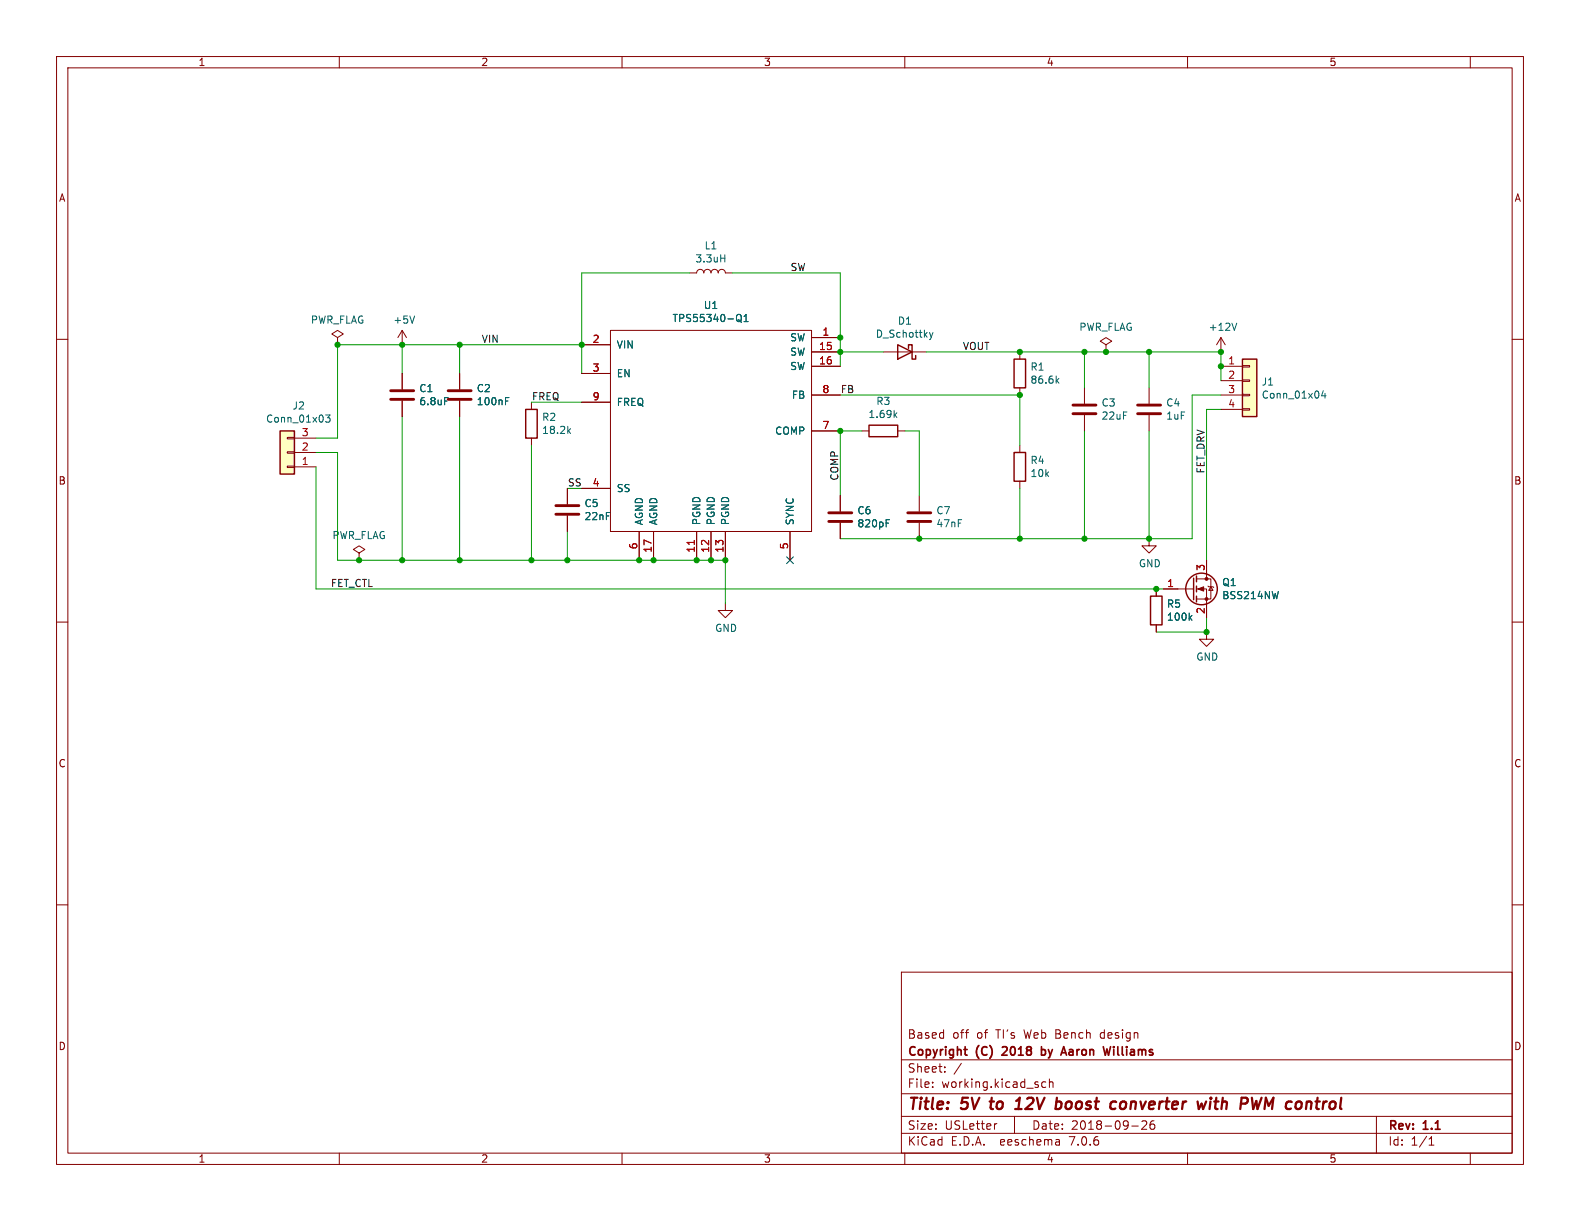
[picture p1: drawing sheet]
<svg xmlns="http://www.w3.org/2000/svg" width="279mm" height="216mm" viewBox="0 0 279 216" stroke-linecap="round" stroke-linejoin="round" font-family="sans-serif">
<g fill="none" stroke="#840000" stroke-width=".18">
<path d="M10 10h259.4v195.9h-259.4zM12 12h255.4v191.9h-255.4zM60 10v2M110 10v2M160 10v2M210 10v2M260 10v2M10 60h2M59.7 59.7l1-.6-1-.7-1 .7 1 .6v1.3M71.1 58.4v2.6M71.1 58.4l-.7 1.3M71.1 58.4l.8 1.3"/>
<path d="M107.9 58.4h35.6v35.6h-35.6zM121.9 48.3h1.3a.64 .64 0 0 1 .6-.7 .64 .64 0 0 1 .7 .7 .64 .64 0 0 1 .6-.7 .64 .64 0 0 1 .6 .7 .64 .64 0 0 1 .7-.7 .64 .64 0 0 1 .6 .7 .64 .64 0 0 1 .6-.7 .64 .64 0 0 1 .7 .7h1.2M143.5 59.7h5.1M215.9 59.7l-.8 1.3M215.9 59.7v2.5M215.9 59.7l.8 1.3M267.4 60h2M50.8 77.3h1.3v.3h-1.3zM50.8 79.9h1.3v.2h-1.3zM52.1 77.5h3.8M59.7 61h.1M71.1 66v2.8"/>
<path d="M71.1 70.9v2.8M81.3 66v2.8M81.3 70.9v2.8M94 71.1v1.3M94 77.5v1.2M102.9 61h5M102.9 66h5M102.9 71.1h5M143.5 62.2h5.1M143.5 64.8h5.1M143.5 76.2h5.1M143.5 69.9h5.1"/>
<path d="M152.4 76.2h1.3M156.2 62.2h7.6M158.7 76.2h1.3M180.3 62.2v1.3M180.3 68.6v1.3M180.3 78.7v1.3M191.8 68.6v2.8M191.8 73.4v2.8M195.6 61l1-.7-1-.6-1 .6 1 .7v1.2M195.6 62.2h.1M203.2 68.6v2.8M203.2 73.4v2.8"/>
<path d="M215.9 64.8h3.8M215.9 69.9h3.8M215.9 67.3h3.8M215.9 72.4h3.8M219.7 72.3h1.3v.2h-1.3zM219.7 69.7h1.3v.3h-1.3zM219.7 67.2h1.3v.2h-1.3zM219.7 64.6h1.3v.3h-1.3zM50.8 82.4h1.3v.3h-1.3zM52.1 82.6h3.8M52.1 80h3.8M63.5 97.8l1-.6-1-.7-1 .7 1 .6v1.3"/>
<path d="M63.5 99.1h.1M100.3 86.4v2.8M100.3 91.2v2.8M102.9 86.4h5M113 94v5.1M115.6 94v5.1M123.2 94v5.1M125.7 94v5.1M128.3 94v5.1M139.7 94v5.1M148.6 87.6v2.8M148.6 92.5v2.8"/>
<path d="M162.6 87.6v2.8M162.6 92.5v2.8M180.3 85.1v1.3M203.2 95.3v1.2h1.3l-1.3 1.3-1.3-1.3h1.3M213.4 99.1v3.3M10 110h2M128.3 106.7v1.3h1.2l-1.2 1.2-1.3-1.2h1.3M204.5 104.1v1.3M204.5 110.5v1.3M205.7 104.1h5.4M211.6 104.1h1.8v5.1M211.6 102.4h2.5v3.5h-2.5"/>
<path d="M213.4 111.8v1.2h1.2l-1.2 1.3-1.3-1.3h1.3M213.6 103.6l.1 .2h.8l.1 .1M214.1 103.8l.4 .6h-.8zM267.4 110h2M10 160h2M267.4 160h2M159.4 171.9h108v32h-108zM159.4 197.4h108M159.4 193.4h108M159.4 187.4h108M164.9 192.1v.2M164.9 191.4v.1"/>
<path d="M167.1 189.4v.2M167.1 188.7v.1M170 188l-1.3 1.9M176.3 198.7l-.3 .1M179.4 197.4v3M184.9 191.4l-.4-.1-.3 .3v.4l.2 .2h.5M185.6 191.4l.2-.1 .3 .1 .1 .9M185.6 190.8v1.5M200.1 199.1h1.2M201.9 198.3l.6-.1 .2 .1 .1 .3-.9 1.1h.9M204.1 198.2a.59 .59 0 0 0-.7 .6v.6l.1 .2 .4 .1 .2-.2 .1-.5-.1-.2h-.5l-.2 .2M243.4 197.4v6.5"/>
<path d="M60 203.9v2M110 203.9v2M159.4 200.4h108M160 203.9v2M187.3 201.6l.1 .9M187.4 202.4l-.2 .1M187.4 201.8l-.2 .1M210 203.9v2M252.7 202.5h.9M252.7 201.4l.4-.4v1.5M260 203.9v2"/>
</g>
<g fill="none" stroke="#840000" stroke-width=".4">
<path d="M175 194.8h.8M175.4 194.1l-.2 1.7 .2 .3M179.5 196.1h1.2M179.7 194.7l.6-.6-.2 2M187.6 194.9l.1 .3-.2 .7M199 194.9a.59 .59 0 0 0-.9 .3v.7a.53 .53 0 0 0 .9 0M214.1 194.8l-.2 1.3M214.1 194.1v.2M214.1 194.1l-.1 .1 .1 .1M214.1 194.1l.1 .1-.1 .1M214.7 194.8h.8M215.1 194.1l-.2 1.7v.2l.4 .1"/>
<path d="M223.1 194.1l-.7 2"/>
</g>
<path d="M170.5 185.6h.5M170.9 186.6h.1M177.3 185.1l-.1 .1M178 185.7l-.8 .9h.9M184.2 185.6h.4l.2 .1M184.2 185.1v1.5M184.8 186.4l-.2 .2-.4-.1M188.1 185.1l.5 1.5M196.4 185.1l-.4 1.5M197 185.1v.1M197 185.6v1" fill="none" stroke="#840000" stroke-width=".3"/>
<g fill="none" stroke="#840000" stroke-width=".25">
<path d="M49.5 76.2h2.6v7.6h-2.6zM93 72.4h2v5.1h-2zM153.7 75.2h5v2h-5zM158.7 61l2.6 1.2-2.6 1.3zM160.7 61.6v-.6h.6v2.5h.6v-.6M179.3 63.5h2.1v5.1h-2.1zM219.7 63.5h2.5v10.2h-2.5zM179.3 80h2.1v5.1h-2.1zM203.5 105.4h2v5.1h-2zM211.1 102.2v3.8M211.6 101.9v1M211.6 103.6v1"/>
<path d="M211.6 105.4v1"/>
<circle cx="212.5" cy="104.1" r="2.79"/>
</g>
<g fill="none" stroke="#840000" stroke-width=".51">
<path d="M69.1 70.6h4.1M69.1 69.1h4.1M79.2 70.6h4.1M79.2 69.1h4.1M189.7 73.2h4.1M189.7 71.6h4.1M201.2 73.2h4M201.2 71.6h4M98.3 90.9h4.1M98.3 89.4h4.1M146.6 92.2h4M146.6 90.7h4"/>
<path d="M160.5 92.2h4.1M160.5 90.7h4.1"/>
</g>
<path d="M122.8 95.6v.7" fill="none" stroke="#a90000" stroke-width=".18"/>
<g fill="none" stroke="#006464" stroke-width=".18">
<path d="M73.3 55.9l-.4 1.2M127.5 45.7h.7M128.2 45.1v1.2M130.3 56.7l.2 .2 .4-.1M130.3 55.8l.2-.2a.43 .43 0 0 1 .6 .4v.4l-.2 .4M130.5 56.6l.4 .2M130.9 56.8l.2 .2M131.6 56.9h.7M131.6 56l.3-.4v1.3M164.4 58.8l.3 .8M164.7 59.6l-.3 .5M165 58.8l-.3 .8"/>
<path d="M218.7 57.1l-.4 1.3M57.6 73.4h.8l-.5 .5 .4 .1v.5l-.2 .1-.5-.1M78.6 70.3h.6M89.4 70.9h.4M89.4 70.3h.6M100.5 76.2l.4 .5M100.9 75.8l-.5 .5M158.2 73.3l.4 .5M158.6 73l-.5 .5M186.9 67.3l.3 .5M187.2 66.9l-.4 .5M234 69.1l-.3 .9h.8"/>
<path d="M234.3 69.6v.8M156.7 92.5h.4M156.7 91.9h.6M210.4 109.2l.4 .5M210.8 108.8l-.5 .5"/>
</g>
<g fill="#840000" stroke="#840000" stroke-width=".18">
<path d="M211.8 104.1l1.1-.3v.7z"/>
<circle cx="213.4" cy="105.9" r=".25"/>
<circle cx="213.4" cy="102.4" r=".25"/>
</g>
<g fill="#ffffc2" stroke="#ffffc2" stroke-width=".18">
<path d="M219.7 63.5h2.5v10.2h-2.5z"/>
<path d="M49.5 76.2h2.6v7.6h-2.6z"/>
</g>
<g fill="none" stroke="#009600" stroke-width=".18">
<path d="M121.9 48.3h-19v17.7M129.5 48.3h19.1v16.5M71.1 61v5M71.1 73.7v25.4M81.3 61v5M81.3 73.7v25.4M94 71.1h8.9M94 78.7v20.4M102.9 61h-43.2v16.5h-3.8M148.6 69.9h31.7v8.8M148.6 62.2h7.6M152.4 76.2h-3.8v11.4"/>
<path d="M160 76.2h2.6v11.4M163.8 62.2h52.1v5.1M191.8 62.2v6.4M191.8 76.2v19.1M203.2 62.2v6.4M203.2 76.2v19.1M215.9 69.9h-5.1v25.4h-62.2M215.9 72.4h-2.5v26.7M55.9 80h3.8v19.1h68.6v7.6M55.9 82.6v21.5h149.8M100.3 94v5.1M180.3 86.4v8.9"/>
<path d="M213.4 109.2v2.6h-8.9"/>
</g>
<path d="M139.1 98.5l1.2 1.2M140.3 98.5l-1.2 1.2" fill="none" stroke="#000084" stroke-width=".18"/>
<g fill="#009600" stroke="#009600" stroke-width=".18">
<circle cx="191.8" cy="62.2" r=".46"/>
<circle cx="203.2" cy="62.2" r=".46"/>
<circle cx="195.6" cy="62.2" r=".46"/>
<circle cx="213.4" cy="111.8" r=".46"/>
<circle cx="204.5" cy="104.1" r=".46"/>
<circle cx="180.3" cy="62.2" r=".46"/>
<circle cx="180.3" cy="69.9" r=".46"/>
<circle cx="203.2" cy="95.3" r=".46"/>
<circle cx="215.9" cy="62.2" r=".46"/>
<circle cx="215.9" cy="64.8" r=".46"/>
<circle cx="71.1" cy="61" r=".46"/>
<circle cx="81.3" cy="61" r=".46"/>
<circle cx="63.5" cy="99.1" r=".46"/>
<circle cx="81.3" cy="99.1" r=".46"/>
<circle cx="71.1" cy="99.1" r=".46"/>
<circle cx="59.7" cy="61" r=".46"/>
<circle cx="162.6" cy="95.3" r=".46"/>
<circle cx="148.6" cy="76.2" r=".46"/>
<circle cx="180.3" cy="95.3" r=".46"/>
<circle cx="191.8" cy="95.3" r=".46"/>
<circle cx="148.6" cy="59.7" r=".46"/>
<circle cx="148.6" cy="62.2" r=".46"/>
<circle cx="128.3" cy="99.1" r=".46"/>
<circle cx="115.6" cy="99.1" r=".46"/>
<circle cx="123.2" cy="99.1" r=".46"/>
<circle cx="100.3" cy="99.1" r=".46"/>
<circle cx="125.7" cy="99.1" r=".46"/>
<circle cx="113" cy="99.1" r=".46"/>
<circle cx="94" cy="99.1" r=".46"/>
<circle cx="102.9" cy="61" r=".46"/>
</g>
<g font-size="2.8" fill="#840000">
<text x="160.4" y="196.8">Title:</text>
<text x="170.1" y="196.8">5V</text>
<text x="176" y="196.8">to</text>
<text x="181.3" y="196.8">12V</text>
<text x="189.1" y="196.8">boost</text>
<text x="199.6" y="196.8">converter</text>
<text x="215.9" y="196.8">with</text>
<text x="224.2" y="196.8">PWM control</text>
</g>
<g font-size="2.1" fill="#840000">
<text x="160.4" y="183.9">Based</text>
<text x="168.4" y="183.9">off</text>
<text x="172.8" y="183.9">of</text>
<text x="176.3" y="183.9">TI's</text>
<text x="181.4" y="183.9">Web Bench</text>
<text x="195.1" y="183.9">design</text>
<text x="160.4" y="189.9">Sheet:</text>
<text x="160.4" y="187.1">Copyright</text>
<text x="172.7" y="187.1">(C)</text>
<text x="178" y="187.1">2018</text>
<text x="185.4" y="187.1">by</text>
<text x="189.7" y="187.1">Aaron</text>
<text x="197.7" y="187.1">Williams</text>
<text x="160.4" y="192.6">File:</text>
<text x="166.5" y="192.6">working.kicad_sch</text>
<text x="160.4" y="202.8">KiCad</text>
<text x="160.4" y="200">Size:</text>
<text x="167.1" y="200">USLetter</text>
<text x="168.1" y="202.8">E.D.A.</text>
<text x="177" y="202.8">eeschema</text>
<text x="182.4" y="200">Date:</text>
<text x="189.4" y="202.8">7.0.6</text>
<text x="189.4" y="200">2018-09-26</text>
<text x="245.4" y="200.2">Rev:</text>
<text x="245.4" y="202.8">Id:</text>
<text x="249.5" y="202.8">1/1</text>
<text x="251.8" y="200.2">1.1</text>
</g>
<g font-size="1.8" fill="#840000">
<text x="35" y="11.9">1</text>
<text x="85" y="11.9">2</text>
<text x="135" y="11.9">3</text>
<text x="185" y="11.9">4</text>
<text x="235" y="11.9">5</text>
<text x="10.3" y="35.9">A</text>
<text x="267.7" y="35.9">A</text>
<text x="10.3" y="85.9">B</text>
<text x="267.7" y="85.9">B</text>
<text x="10.3" y="135.9">C</text>
<text x="267.7" y="135.9">C</text>
<text x="10.3" y="185.9">D</text>
<text x="267.7" y="185.9">D</text>
<text x="35" y="205.8">1</text>
<text x="85" y="205.8">2</text>
<text x="135" y="205.8">3</text>
<text x="185" y="205.8">4</text>
<text x="235" y="205.8">5</text>
</g>
<g font-size="1.8" fill="#006464">
<text x="122.9" y="46.6">3.3uH</text>
<text x="124.5" y="44.3">L1</text>
<text x="54.9" y="57.4">PWR_FLAG</text>
<text x="69.5" y="57.4">+5V</text>
<text x="118.8" y="57.2">TPS55340-Q1</text>
<text x="124.4" y="54.8">U1</text>
<text x="154.8" y="59.9">D_Schottky</text>
<text x="158.7" y="57.6">D1</text>
<text x="190.8" y="58.7">PWR_FLAG</text>
<text x="213.6" y="58.7">+12V</text>
<text x="109" y="61.8">VIN</text>
<text x="139.6" y="60.6">SW</text>
<text x="139.6" y="63.1">SW</text>
<text x="139.6" y="65.6">SW</text>
<text x="182.1" y="65.7">R1</text>
<text x="74.1" y="69.5">C1</text>
<text x="74.1" y="71.9">6.8uF</text>
<text x="84.2" y="69.5">C2</text>
<text x="84.2" y="71.9">100nF</text>
<text x="109" y="66.9">EN</text>
<text x="109" y="72">FREQ</text>
<text x="139.9" y="70.7">FB</text>
<text x="154.9" y="71.8">R3</text>
<text x="182.1" y="68">86.6k</text>
<text x="223" y="68.4">J1</text>
<text x="223" y="70.7">Conn_01x04</text>
<text x="47" y="74.9">Conn_01x03</text>
<text x="51.6" y="72.6">J2</text>
<text x="95.8" y="74.6">R2</text>
<text x="95.8" y="76.9">18.2k</text>
<text x="137" y="77.1">COMP</text>
<text x="153.5" y="74.1">1.69k</text>
<text x="194.7" y="72.1">C3</text>
<text x="194.7" y="74.4">22uF</text>
<text x="206.1" y="72.1">C4</text>
<text x="206.1" y="74.4">1uF</text>
<text x="182.1" y="82.2">R4</text>
<text x="103.3" y="89.9">C5</text>
<text x="109" y="87.2">SS</text>
<text x="182.1" y="84.6">10k</text>
<text x="58.7" y="95.5">PWR_FLAG</text>
<text x="103.3" y="92.2">22nF</text>
<text x="113.9" y="93" transform="rotate(-90 113.9 93)">AGND</text>
<text x="116.4" y="93" transform="rotate(-90 116.4 93)">AGND</text>
<text x="124.1" y="93" transform="rotate(-90 124.1 93)">PGND</text>
<text x="126.6" y="93" transform="rotate(-90 126.6 93)">PGND</text>
<text x="129.1" y="93" transform="rotate(-90 129.1 93)">PGND</text>
<text x="140.6" y="93" transform="rotate(-90 140.6 93)">SYNC</text>
<text x="151.5" y="91.1">C6</text>
<text x="151.5" y="93.4">820pF</text>
<text x="165.5" y="91.1">C7</text>
<text x="165.5" y="93.4">47nF</text>
<text x="201.3" y="100.5">GND</text>
<text x="206.3" y="107.6">R5</text>
<text x="216" y="103.8">Q1</text>
<text x="216" y="106.1">BSS214NW</text>
<text x="126.4" y="111.9">GND</text>
<text x="206.3" y="110">100k</text>
<text x="211.5" y="117">GND</text>
</g>
<g font-size="1.8" fill="#0f0f0f">
<text x="139.7" y="48">SW</text>
<text x="85.1" y="60.7">VIN</text>
<text x="170.2" y="62">VOUT</text>
<text x="94" y="70.9">FREQ</text>
<text x="148.6" y="69.6">FB</text>
<text x="213.1" y="83.8" transform="rotate(-90 213.1 83.8)">FET_DRV</text>
<text x="148.3" y="85.1" transform="rotate(-90 148.3 85.1)">COMP</text>
<text x="58.4" y="103.9">FET_CTL</text>
</g>
<g font-size="1.8" fill="#a90000">
<text x="145.3" y="59.4">1</text>
<text x="104.7" y="60.7">2</text>
<text x="104.7" y="65.8">3</text>
<text x="144.7" y="62">15</text>
<text x="144.7" y="64.5">16</text>
<text x="217.1" y="64.5">1</text>
<text x="104.7" y="70.9">9</text>
<text x="145.3" y="69.6">8</text>
<text x="217.1" y="67.1">2</text>
<text x="217.1" y="69.6">3</text>
<text x="53.3" y="77.2">3</text>
<text x="145.3" y="75.9">7</text>
<text x="217.1" y="72.1">4</text>
<text x="53.3" y="82.3">1</text>
<text x="53.3" y="79.8">2</text>
<text x="104.7" y="86.1">4</text>
<text x="112.8" y="97.2" transform="rotate(-90 112.8 97.2)">6</text>
<text x="115.3" y="97.8" transform="rotate(-90 115.3 97.8)">17</text>
<text x="122.9" y="97.8" transform="rotate(-90 122.9 97.8)">11</text>
<text x="125.5" y="97.8" transform="rotate(-90 125.5 97.8)">12</text>
<text x="128" y="97.8" transform="rotate(-90 128 97.8)">13</text>
<text x="139.4" y="97.2" transform="rotate(-90 139.4 97.2)">5</text>
<text x="213.1" y="101" transform="rotate(-90 213.1 101)">3</text>
<text x="206.3" y="103.9">1</text>
<text x="213.1" y="108.7" transform="rotate(-90 213.1 108.7)">2</text>
</g>
<text font-size="1.8" fill="#009600" x="100.3" y="86.1">SS</text>
</svg>
